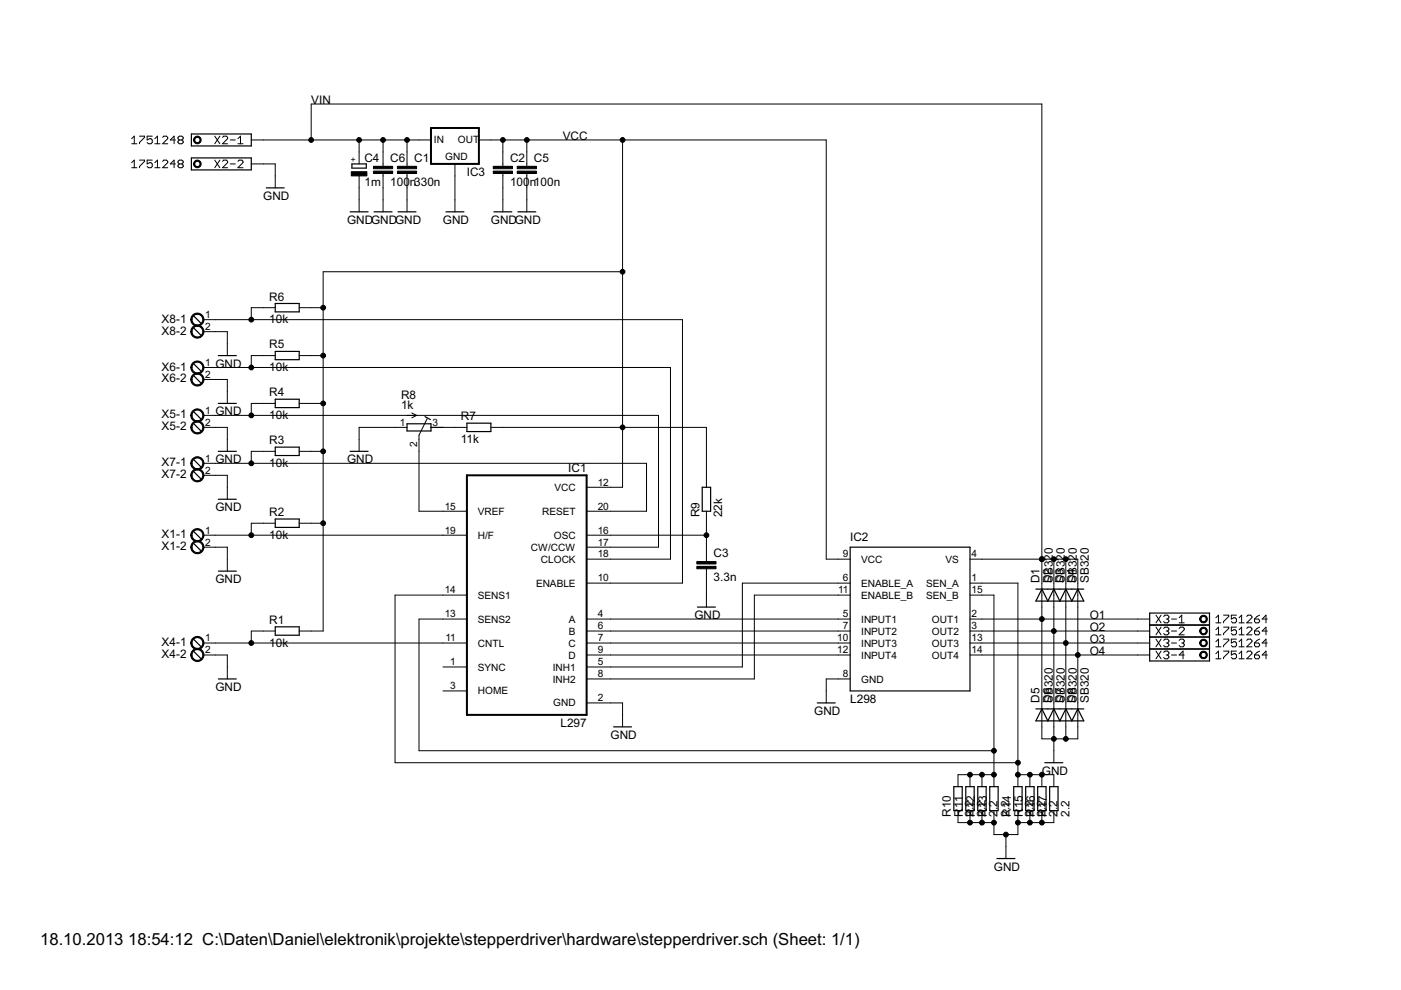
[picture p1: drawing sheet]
<svg xmlns="http://www.w3.org/2000/svg" width="297mm" height="210mm" viewBox="0 0 297 210" stroke-linecap="round" stroke-linejoin="round" font-family="sans-serif">
<g fill="none" stroke="#000" stroke-width=".21">
<path d="M27.9 29.4l.6-.5v1.6M27.9 34.5l.6-.5v1.6M27.9 30.5h1.1M27.9 35.6h1.1M29.6 28.9h1v.2l-1 1.1v.3M29.6 34h1v.2l-1 1.1v.3M32.3 28.9h-1.1v.8l.8-.3 .3 .3v.5l-.3 .3h-.5l-.3-.3M32.3 34h-1.1v.8l.8-.3 .3 .3v.5l-.3 .3h-.5l-.3-.3M32.8 30.5h1.1M32.8 29.4l.6-.5v1.6M32.8 34.5l.6-.5v1.6M32.8 35.6h1.1"/>
<path d="M34.5 29.1l.2-.2h.6l.3 .2v.3l-1.1 1.1h1.1M34.5 34.2l.2-.2h.6l.3 .2v.3l-1.1 1.1h1.1M37.2 29.7h-1.1l.8-.8v1.6M37.2 34.8h-1.1l.8-.8v1.6M38 29.7l-.3 .3v.2l.3 .3h.6l.2-.3v-.2l-.2-.3M38 29.7l-.3-.3v-.3l.3-.2h.6l.2 .2v.3l-.2 .3M38 29.7h.6M38 34.8l-.3-.3v-.3l.3-.2h.6l.2 .2v.3l-.2 .3M38 34.8l-.3 .2v.3l.3 .3h.6l.2-.3v-.3l-.2-.2M38 34.8h.6M45.5 28.9l1.1 1.6M45.5 34l1.1 1.6"/>
<path d="M46.6 28.9l-1.1 1.6M46.6 34l-1.1 1.6M47.2 29.1l.2-.2h.6l.3 .2v.3l-1.1 1.1h1.1M47.2 34.2l.2-.2h.6l.3 .2v.3l-1.1 1.1h1.1M48.8 29.7h1.1M48.8 34.8h1.1M50.4 30.5h1.1M50.4 34.2l.3-.2h.6l.2 .2v.3l-1.1 1.1h1.1M50.4 29.4l.6-.5v1.6M53.3 29.7h38.1M53.3 34.8h5.1v5M66 29.7v-7.6h154.9v134.6h7.6v-38.1h-22.8"/>
<path d="M76.1 29.7v5.1M76.1 37.3v7.6M81.2 29.7v5.6M81.2 36.8v8.1M86.3 29.7v5.6M86.3 36.8v8.1M96.5 34.8v10.1M101.5 29.7h73.7v88.9h5.1M106.6 29.7v5.6M106.6 36.8v8.1M111.7 29.7v5.6M111.7 36.8v8.1"/>
<path d="M132 29.7v73.6h-7.6M132 57.6h-63.5v76.2h-5.1M43.1 67.8h101.6v55.8h-20.3M43.1 77.9h99.1v40.7h-17.8M43.1 70.3h5.1v5.1M58.4 75.4h-5.1v2.5M58.4 65.2h-5.1v2.6M63.4 75.4h5.1M63.4 65.2h5.1M43.1 98.2h94v10.2h-12.7M43.1 88.1h96.5v27.9h-15.2M43.1 90.6h5.1v5.1"/>
<path d="M43.1 80.5h5.1v5M58.4 95.7h-5.1v2.5M58.4 85.5h-5.1v2.6M63.4 95.7h5.1M63.4 85.5h5.1M86.3 90.6h-10.2v5.1M87.3 87.6l1 .5-1 .5M90.6 88.8l-1.8 3.5v16.1h10.2M91.4 90.6h7.6M104.1 90.6h45.7v12.7M43.1 113.5h55.9M43.1 116h5.1v5.1"/>
<path d="M43.1 100.8h5.1v5.1M58.4 110.9h-5.1v2.6M63.4 110.9h5.1M124.4 113.5h25.4M149.8 108.4v10.7M223.4 118.6v43.1M226 118.6v38.1M43.1 136.3h55.9M43.1 138.9h5.1v5.1M58.4 133.8h-5.1v2.5M99 131.3h-10.2v27.9h121.9M99 126.2h-15.2v35.5h132"/>
<path d="M124.4 131.3h55.9M124.4 133.8h55.9M124.4 136.3h55.9M124.4 138.9h55.9M149.8 120.6v8.1M180.3 123.6h-22.9v17.8h-33M180.3 126.2h-20.4v17.8h-35.5M205.7 131.3h38.1M205.7 133.8h38.1M205.7 136.3h38.1M205.7 138.9h38.1M205.7 123.6h10.1v43.2"/>
<path d="M205.7 126.2h5v40.6M245.1 130.4l1.1 1.7M245.1 133l1.1 1.6M245.1 135.5l1.1 1.6M245.1 138l1.1 1.7M246.2 130.4l-1.1 1.7M246.2 133l-1.1 1.6M246.2 135.5l-1.1 1.6M246.2 138l-1.1 1.7M246.7 130.7l.3-.3h.5l.3 .3v.3l-.3 .3M246.7 133.2l.3-.2h.5l.3 .2v.3l-.3 .3M246.7 135.8l.3-.3h.5l.3 .3v.3l-.3 .2"/>
<path d="M246.7 138.3l.3-.3h.5l.3 .3v.3l-.3 .3M247.3 131.3h.2M247.3 133.8h.2M247.3 136.3h.2M247.3 138.9h.2M247.5 131.3l.3 .2v.3l-.3 .3h-.5l-.3-.3M247.5 133.8l.3 .3v.2l-.3 .3h-.5l-.3-.3M247.5 136.3l.3 .3v.3l-.3 .2h-.5l-.3-.2M247.5 138.9l.3 .2v.3l-.3 .3h-.5l-.3-.3M248.4 131.3h1M248.4 133.8h1M248.4 136.3h1"/>
<path d="M248.4 138.9h1M250 132.1h1.1M250 133.2l.3-.2h.5l.3 .2v.3l-1.1 1.1h1.1M250 135.8l.3-.3h.5l.3 .3v.3l-.3 .2M250 131l.5-.6v1.7M250.5 136.3h.3M250.8 136.3l.3 .3v.3l-.3 .2h-.5l-.3-.2M251.1 138.9h-1.1l.8-.9v1.7M257.8 131l.5-.6v1.7M257.8 133.5l.5-.5v1.6M257.8 136.1l.5-.6v1.6M257.8 138.6l.5-.6v1.7"/>
<path d="M257.8 132.1h1.1M257.8 134.6h1.1M257.8 137.1h1.1M257.8 139.7h1.1M259.4 130.4h1.1v.3l-1.1 1.1v.3M259.4 133h1.1v.2l-1.1 1.1v.3M259.4 135.5h1.1v.3l-1.1 1.1v.2M259.4 138h1.1v.3l-1.1 1.1v.3M262.1 130.4h-1v.9l.5-.3h.3l.2 .3v.5l-.2 .3h-.6l-.2-.3M262.1 133h-1v.8l.5-.3h.3l.2 .3v.5l-.2 .3h-.6l-.2-.3M262.1 135.5h-1v.8l.5-.2h.3l.2 .2v.6l-.2 .2h-.6l-.2-.2M262.1 138h-1v.9l.5-.3h.3l.2 .3v.5l-.2 .3h-.6l-.2-.3"/>
<path d="M262.7 132.1h1.1M262.7 131l.5-.6v1.7M262.7 133.5l.5-.5v1.6M262.7 136.1l.5-.6v1.6M262.7 138.6l.5-.6v1.7M262.7 134.6h1.1M262.7 137.1h1.1M262.7 139.7h1.1M264.3 130.7l.3-.3h.6l.2 .3v.3l-1.1 1.1h1.1M264.3 133.2l.3-.2h.6l.2 .2v.3l-1.1 1.1h1.1M264.3 135.8l.3-.3h.6l.2 .3v.3l-1.1 1h1.1M264.3 138.3l.3-.3h.6l.2 .3v.3l-1.1 1.1h1.1"/>
<path d="M266 131.3h.8l.3 .2v.3l-.3 .3h-.5l-.3-.3zM266 133.8h.8l.3 .3v.2l-.3 .3h-.5l-.3-.3zM266 136.3h.8l.3 .3v.3l-.3 .2h-.5l-.3-.2zM266 138.9h.8l.3 .2v.3l-.3 .3h-.5l-.3-.3zM267.1 130.4l-.6 .3-.5 .6M267.1 133l-.6 .2-.5 .6M267.1 135.5l-.6 .3-.5 .5M267.1 138l-.6 .3-.5 .6M268.7 131.3h-1.1l.8-.9v1.7M268.7 133.8h-1.1l.8-.8v1.6M268.7 136.3h-1.1l.8-.8v1.6M268.7 138.9h-1.1l.8-.9v1.7"/>
<path d="M93.9 141.4h5.1M93.9 146.5h5.1M124.4 149h7.6v5.1M180.3 144h-5.1v5M203.1 171.9v2.5h7.6M205.7 164.3v2.5M205.7 171.9v2.5M208.2 164.3v2.5M208.2 171.9v2.5M210.7 164.3h-7.6v2.5M210.7 171.9v5.1h5.1v-5.1M213.3 177v5"/>
<path d="M215.8 164.3h7.6v2.5M218.4 164.3v2.5M218.4 171.9v2.5M220.9 164.3v2.5M220.9 171.9v2.5M223.4 171.9v2.5h-7.6"/>
</g>
<path d="M91.4 27.1h10.1v7.7h-10.1zM99 100.8h25.4v50.8h-25.4z" fill="none" stroke="#000" stroke-width=".42"/>
<g fill="none" stroke="#000" stroke-width=".25">
<path d="M40.6 28.4h12.7v2.5h-12.7zM40.6 33.5h12.7v2.5h-12.7zM56.5 39.8h3.8M74.6 34.8h3.1v.8h-3.1zM74.2 44.9h3.8M79.3 44.9h3.8M84.4 44.9h3.8M94.6 44.9h3.8M104.7 44.9h3.8M109.8 44.9h3.8M41.1 77.2l1.5 1.5M41.1 79.7l1.5 1.5"/>
<path d="M41.1 67l1.5 1.5M41.1 69.6l1.5 1.5M46.3 75.4h3.8M58.4 64.3h5v1.8h-5zM58.4 74.5h5v1.8h-5zM41.1 87.3l1.5 1.5M41.1 89.9l1.5 1.5M41.1 97.5l1.5 1.5M46.3 85.5h3.8M46.3 95.7h3.8M58.4 84.6h5v1.8h-5zM58.4 94.8h5v1.8h-5z"/>
<path d="M74.2 95.7h3.8M86.3 89.9h5.1v1.5h-5.1zM90.1 88.3l1.1 .7M99 89.7h5.1v1.8h-5.1zM41.1 112.7l1.5 1.5M41.1 115.3l1.5 1.5M41.1 100l1.5 1.5M46.3 105.9h3.8M58.4 110h5v1.8h-5zM148.9 103.3h1.8v5.1h-1.8zM180.3 116h25.4v30.5h-25.4zM41.1 135.6l1.5 1.5"/>
<path d="M41.1 138.1l1.5 1.5M46.3 121.1h3.8M58.4 132.9h5v1.8h-5zM147.9 128.7h3.8M219.6 124.9h10.2M220.9 124.9l1.3 2.5 1.2-2.5 1.3 2.5 1.3-2.5 1.2 2.5 1.3-2.5 1.3 2.5h-10.2zM243.8 130h12.6v10.1h-12.6zM243.8 132.5h12.6M243.8 135.1h12.6M243.8 137.6h12.6M46.3 144h3.8M130.1 154.1h3.8"/>
<path d="M173.3 149h3.8M219.6 150.3h10.2M220.9 150.3l1.3 2.5 1.2-2.5 1.3 2.5 1.3-2.5 1.2 2.5 1.3-2.5 1.3 2.5h-10.2zM202.2 166.8h1.8v5.1h-1.8zM204.8 166.8h1.7v5.1h-1.7zM207.3 166.8h1.8v5.1h-1.8zM209.8 166.8h1.8v5.1h-1.8zM214.9 166.8h1.8v5.1h-1.8zM217.5 166.8h1.7v5.1h-1.7zM220 166.8h1.8v5.1h-1.8zM221.5 161.7h3.8M222.5 166.8h1.8v5.1h-1.8z"/>
<path d="M211.4 182h3.8"/>
</g>
<g fill="#000" stroke="#000" stroke-width=".21">
<path d="M41.2 29.1a.81 .81 0 0 1 1.3 .1 .81 .81 0 0 1-.4 1.2 .81 .81 0 0 1-1.1-.7h.3a.56 .56 0 0 1 .8-.5 .56 .56 0 0 1 .1 .9 .56 .56 0 0 1-.9-.2v-.2h-.3z" fill-rule="evenodd"/>
<path d="M41.2 34.2a.81 .81 0 0 1 1.3 .1 .81 .81 0 0 1-.4 1.2 .81 .81 0 0 1-1.1-.7h.3a.56 .56 0 0 1 .8-.5 .56 .56 0 0 1 .1 .9 .56 .56 0 0 1-.9-.3v-.1h-.3z" fill-rule="evenodd"/>
<path d="M40.8 77a1.4 1.4 0 0 1 2.2 .2 1.4 1.4 0 0 1-.8 2.1 1.4 1.4 0 0 1-1.8-1.4h.3a1.15 1.15 0 0 1 1.6-1 1.15 1.15 0 0 1 .3 1.9 1.15 1.15 0 0 1-1.9-.6v-.3h-.3z" fill-rule="evenodd"/>
<path d="M40.8 66.8a1.4 1.4 0 0 1 2.2 .2 1.4 1.4 0 0 1-.8 2.1 1.4 1.4 0 0 1-1.8-1.3h.3a1.15 1.15 0 0 1 1.6-1.1 1.15 1.15 0 0 1 .3 1.9 1.15 1.15 0 0 1-1.9-.5v-.3h-.3z" fill-rule="evenodd"/>
<path d="M40.8 69.3a1.4 1.4 0 0 1 2.2 .3 1.4 1.4 0 0 1-.8 2 1.4 1.4 0 0 1-1.8-1.3h.3a1.15 1.15 0 0 1 1.6-1.1 1.15 1.15 0 0 1 .3 1.9 1.15 1.15 0 0 1-1.9-.5v-.3h-.3z" fill-rule="evenodd"/>
<path d="M40.8 87.1a1.4 1.4 0 0 1 2.2 .3 1.4 1.4 0 0 1-.8 2 1.4 1.4 0 0 1-1.8-1.3h.3a1.15 1.15 0 0 1 1.6-1.1 1.15 1.15 0 0 1 .3 1.9 1.15 1.15 0 0 1-1.9-.5v-.3h-.3z" fill-rule="evenodd"/>
<path d="M40.8 89.7a1.4 1.4 0 0 1 2.2 .2 1.4 1.4 0 0 1-.8 2.1 1.4 1.4 0 0 1-1.8-1.4h.3a1.15 1.15 0 0 1 1.6-1 1.15 1.15 0 0 1 .3 1.9 1.15 1.15 0 0 1-1.9-.6v-.3h-.3z" fill-rule="evenodd"/>
<path d="M40.8 79.5a1.4 1.4 0 0 1 2.2 .2 1.4 1.4 0 0 1-.8 2.1 1.4 1.4 0 0 1-1.8-1.3h.3a1.15 1.15 0 0 1 1.6-1.1 1.15 1.15 0 0 1 .3 1.9 1.15 1.15 0 0 1-1.9-.5v-.3h-.3z" fill-rule="evenodd"/>
<path d="M40.8 97.3a1.4 1.4 0 0 1 2.2 .2 1.4 1.4 0 0 1-.8 2.1 1.4 1.4 0 0 1-1.8-1.4h.3a1.15 1.15 0 0 1 1.6-1 1.15 1.15 0 0 1 .3 1.9 1.15 1.15 0 0 1-1.9-.6v-.3h-.3z" fill-rule="evenodd"/>
<path d="M40.8 112.5a1.39 1.39 0 0 1 2.2 .3 1.39 1.39 0 0 1-.8 2 1.39 1.39 0 0 1-1.8-1.3h.3a1.15 1.15 0 0 1 1.6-1.1 1.15 1.15 0 0 1 .3 1.9 1.15 1.15 0 0 1-1.9-.6v-.2h-.3z" fill-rule="evenodd"/>
<path d="M40.8 115.1a1.39 1.39 0 0 1 2.2 .2 1.39 1.39 0 0 1-.8 2.1 1.39 1.39 0 0 1-1.8-1.4h.3a1.15 1.15 0 0 1 1.6-1.1 1.15 1.15 0 0 1 .3 1.9 1.15 1.15 0 0 1-1.9-.5v-.3h-.3z" fill-rule="evenodd"/>
<path d="M40.8 99.8a1.39 1.39 0 0 1 2.2 .3 1.39 1.39 0 0 1-.8 2 1.39 1.39 0 0 1-1.8-1.3h.3a1.15 1.15 0 0 1 1.6-1.1 1.15 1.15 0 0 1 .3 1.9 1.15 1.15 0 0 1-1.9-.5v-.3h-.3z" fill-rule="evenodd"/>
<path d="M40.8 135.4a1.39 1.39 0 0 1 2.2 .2 1.39 1.39 0 0 1-.8 2.1 1.39 1.39 0 0 1-1.8-1.4h.3a1.15 1.15 0 0 1 1.6-1.1 1.15 1.15 0 0 1 .3 2 1.15 1.15 0 0 1-1.9-.6v-.3h-.3z" fill-rule="evenodd"/>
<path d="M40.8 137.9a1.39 1.39 0 0 1 2.2 .3 1.39 1.39 0 0 1-.8 2 1.39 1.39 0 0 1-1.8-1.3h.3a1.15 1.15 0 0 1 1.6-1.1 1.15 1.15 0 0 1 .3 1.9 1.15 1.15 0 0 1-1.9-.6v-.2h-.3z" fill-rule="evenodd"/>
<path d="M254.6 130.7a.81 .81 0 0 1 1.2 .1 .81 .81 0 0 1-.4 1.2 .81 .81 0 0 1-1-.7h.2a.55 .55 0 0 1 .8-.6 .55 .55 0 0 1 .2 .9 .55 .55 0 0 1-.9-.2l-.1-.1h-.2z" fill-rule="evenodd"/>
<path d="M254.6 133.3a.81 .81 0 0 1 1.2 0 .81 .81 0 0 1-.4 1.3 .81 .81 0 0 1-1-.8h.2a.55 .55 0 0 1 .8-.5 .55 .55 0 0 1 .2 .9 .55 .55 0 0 1-.9-.2l-.1-.2h-.2z" fill-rule="evenodd"/>
<path d="M254.6 135.8a.81 .81 0 0 1 1.2 .1 .81 .81 0 0 1-.4 1.2 .81 .81 0 0 1-1-.8h.2a.55 .55 0 0 1 .8-.5 .55 .55 0 0 1 .2 .9 .55 .55 0 0 1-.9-.2l-.1-.2h-.2z" fill-rule="evenodd"/>
<path d="M254.6 138.3a.81 .81 0 0 1 1.2 .1 .81 .81 0 0 1-.4 1.2 .81 .81 0 0 1-1-.7h.2a.55 .55 0 0 1 .8-.6 .55 .55 0 0 1 .2 .9 .55 .55 0 0 1-.9-.1l-.1-.2h-.2z" fill-rule="evenodd"/>
<circle cx="66" cy="29.7" r=".51"/>
<circle cx="76.1" cy="29.7" r=".51"/>
<circle cx="81.2" cy="29.7" r=".51"/>
<circle cx="86.3" cy="29.7" r=".51"/>
<circle cx="106.6" cy="29.7" r=".51"/>
<circle cx="111.7" cy="29.7" r=".51"/>
<circle cx="132" cy="29.7" r=".51"/>
<circle cx="132" cy="57.6" r=".51"/>
<circle cx="53.3" cy="77.9" r=".51"/>
<circle cx="53.3" cy="67.8" r=".51"/>
<circle cx="68.5" cy="75.4" r=".51"/>
<circle cx="68.5" cy="65.2" r=".51"/>
<circle cx="53.3" cy="88.1" r=".51"/>
<circle cx="53.3" cy="98.2" r=".51"/>
<circle cx="68.5" cy="85.5" r=".51"/>
<circle cx="68.5" cy="95.7" r=".51"/>
<circle cx="132" cy="90.6" r=".51"/>
<circle cx="53.3" cy="113.5" r=".51"/>
<circle cx="68.5" cy="110.9" r=".51"/>
<circle cx="149.8" cy="113.5" r=".51"/>
<circle cx="220.9" cy="118.6" r=".51"/>
<circle cx="223.4" cy="118.6" r=".51"/>
<circle cx="226" cy="118.6" r=".51"/>
<circle cx="53.3" cy="136.3" r=".51"/>
<circle cx="220.9" cy="131.3" r=".51"/>
<circle cx="223.4" cy="133.8" r=".51"/>
<circle cx="226" cy="136.3" r=".51"/>
<circle cx="228.5" cy="138.9" r=".51"/>
<circle cx="210.7" cy="159.2" r=".51"/>
<circle cx="223.4" cy="156.7" r=".51"/>
<circle cx="226" cy="156.7" r=".51"/>
<circle cx="205.7" cy="164.3" r=".51"/>
<circle cx="205.7" cy="174.4" r=".51"/>
<circle cx="208.2" cy="174.4" r=".51"/>
<circle cx="208.2" cy="164.3" r=".51"/>
<circle cx="210.7" cy="174.4" r=".51"/>
<circle cx="210.7" cy="164.3" r=".51"/>
<circle cx="213.3" cy="177" r=".51"/>
<circle cx="215.8" cy="174.4" r=".51"/>
<circle cx="215.8" cy="161.7" r=".51"/>
<circle cx="215.8" cy="164.3" r=".51"/>
<circle cx="218.4" cy="164.3" r=".51"/>
<circle cx="218.4" cy="174.4" r=".51"/>
<circle cx="220.9" cy="174.4" r=".51"/>
<circle cx="220.9" cy="164.3" r=".51"/>
</g>
<path d="M74.5 36.4h3.3v.9h-3.3zM79.2 36.3h4v.5h-4zM79.2 35.3h4v.5h-4zM84.3 36.3h4v.5h-4zM84.3 35.3h4v.5h-4zM104.6 36.3h4v.5h-4zM104.6 35.3h4v.5h-4zM109.7 36.3h4v.5h-4zM109.7 35.3h4v.5h-4zM147.7 119.1h4.1v.5h-4.1zM147.7 120.1h4.1v.5h-4.1z" fill="#000" stroke="#000" stroke-width=".21"/>
<g font-size="4">
<text x="8.5" y="200.4">18.10.2013</text>
<text x="27.2" y="200.4">18:54:12 C:\Daten\Daniel\elektronik\projekte\stepperdriver\hardware\stepperdriver.sch (Sheet: 1/1)</text>
</g>
<g font-size="2.8">
<text x="66" y="22.1">VIN</text>
<text x="119.3" y="29.7">VCC</text>
<text x="77.3" y="34.3">C4</text>
<text x="82.7" y="34.4">C6</text>
<text x="87.8" y="34.4">C1</text>
<text x="108.1" y="34.4">C2</text>
<text x="113.2" y="34.4">C5</text>
<text x="77.3" y="39.4">1m</text>
<text x="82.7" y="39.5">100</text>
<text x="86.9" y="39.5">n330n</text>
<text x="99" y="37.3">IC3</text>
<text x="108.1" y="39.5">100</text>
<text x="112.3" y="39.5">n100n</text>
<text x="55.8" y="42.4">GND</text>
<text x="73.6" y="47.5">GNDGNDGND</text>
<text x="93.9" y="47.5">GND</text>
<text x="104.1" y="47.5">GNDGND</text>
<text x="57.1" y="63.7">R6</text>
<text x="34.3" y="68.4">X8-1</text>
<text x="34.3" y="70.9">X8-2</text>
<text x="57.1" y="68.5">10k</text>
<text x="45.7" y="77.9">GND</text>
<text x="57.1" y="73.9">R5</text>
<text x="34.3" y="78.6">X6-1</text>
<text x="34.3" y="81.1">X6-2</text>
<text x="57.1" y="78.7">10k</text>
<text x="34.3" y="88.7">X5-1</text>
<text x="45.7" y="88.1">GND</text>
<text x="57.1" y="88.8">10k</text>
<text x="57.1" y="84">R4</text>
<text x="85" y="86.8">1k</text>
<text x="85" y="84.7">R8</text>
<text x="97.7" y="89.1">R7</text>
<text x="34.3" y="91.3">X5-2</text>
<text x="57.1" y="94.2">R3</text>
<text x="97.7" y="93.9">11k</text>
<text x="34.3" y="98.9">X7-1</text>
<text x="34.3" y="101.4">X7-2</text>
<text x="45.7" y="98.2">GND</text>
<text x="57.1" y="99">10k</text>
<text x="73.6" y="98.2">GND</text>
<text x="120.5" y="100.1">IC1</text>
<text x="45.7" y="108.4">GND</text>
<text x="57.1" y="109.4">R2</text>
<text x="148.3" y="109.7" transform="rotate(-90 148.3 109.7)">R9</text>
<text x="153.1" y="109.7" transform="rotate(-90 153.1 109.7)">22k</text>
<text x="34.3" y="114.1">X1-1</text>
<text x="34.3" y="116.6">X1-2</text>
<text x="57.1" y="114.2">10k</text>
<text x="151.3" y="118.2">C3</text>
<text x="180.3" y="114.7">IC2</text>
<text x="45.7" y="123.6">GND</text>
<text x="151.3" y="123.3">3.3n</text>
<text x="220.4" y="123.6" transform="rotate(-90 220.4 123.6)">D1</text>
<text x="222.9" y="123.6" transform="rotate(-90 222.9 123.6)">D2</text>
<text x="223.2" y="123.6" transform="rotate(-90 223.2 123.6)">SB320</text>
<text x="225.5" y="123.6" transform="rotate(-90 225.5 123.6)">D3</text>
<text x="225.7" y="123.6" transform="rotate(-90 225.7 123.6)">SB320</text>
<text x="228" y="123.6" transform="rotate(-90 228 123.6)">D4</text>
<text x="228.3" y="123.6" transform="rotate(-90 228.3 123.6)">SB320</text>
<text x="230.8" y="123.6" transform="rotate(-90 230.8 123.6)">SB320</text>
<text x="147.2" y="131.3">GND</text>
<text x="231" y="131.3">O1</text>
<text x="34.3" y="137">X4-1</text>
<text x="57.1" y="137.1">10k</text>
<text x="57.1" y="132.3">R1</text>
<text x="231" y="133.8">O2</text>
<text x="231" y="136.3">O3</text>
<text x="34.3" y="139.5">X4-2</text>
<text x="231" y="138.9">O4</text>
<text x="45.7" y="146.5">GND</text>
<text x="180.3" y="149">L298</text>
<text x="220.4" y="149" transform="rotate(-90 220.4 149)">D5</text>
<text x="222.9" y="149" transform="rotate(-90 222.9 149)">D6</text>
<text x="223.2" y="149" transform="rotate(-90 223.2 149)">SB320</text>
<text x="225.5" y="149" transform="rotate(-90 225.5 149)">D7</text>
<text x="225.7" y="149" transform="rotate(-90 225.7 149)">SB320</text>
<text x="228" y="149" transform="rotate(-90 228 149)">D8</text>
<text x="228.3" y="149" transform="rotate(-90 228.3 149)">SB320</text>
<text x="230.8" y="149" transform="rotate(-90 230.8 149)">SB320</text>
<text x="118.8" y="154.1">L297</text>
<text x="172.6" y="151.6">GND</text>
<text x="129.5" y="156.6">GND</text>
<text x="220.9" y="164.3">GND</text>
<text x="201.6" y="173.2" transform="rotate(-90 201.6 173.2)">R10</text>
<text x="204.2" y="173.2" transform="rotate(-90 204.2 173.2)">R11</text>
<text x="206.4" y="173.2" transform="rotate(-90 206.4 173.2)">2.2</text>
<text x="206.7" y="173.2" transform="rotate(-90 206.7 173.2)">R12</text>
<text x="209" y="173.2" transform="rotate(-90 209 173.2)">2.2</text>
<text x="209.2" y="173.2" transform="rotate(-90 209.2 173.2)">R13</text>
<text x="211.5" y="173.2" transform="rotate(-90 211.5 173.2)">2.2</text>
<text x="214" y="173.2" transform="rotate(-90 214 173.2)">2.2</text>
<text x="214.3" y="173.2" transform="rotate(-90 214.3 173.2)">R14</text>
<text x="216.9" y="173.2" transform="rotate(-90 216.9 173.2)">R15</text>
<text x="219.1" y="173.2" transform="rotate(-90 219.1 173.2)">2.2</text>
<text x="219.4" y="173.2" transform="rotate(-90 219.4 173.2)">R16</text>
<text x="221.7" y="173.2" transform="rotate(-90 221.7 173.2)">2.2</text>
<text x="221.9" y="173.2" transform="rotate(-90 221.9 173.2)">R17</text>
<text x="224.2" y="173.2" transform="rotate(-90 224.2 173.2)">2.2</text>
<text x="226.7" y="173.2" transform="rotate(-90 226.7 173.2)">2.2</text>
<text x="210.7" y="184.6">GND</text>
</g>
<g font-size="2.4">
<text x="92" y="30.3">IN</text>
<text x="94.4" y="34">GND</text>
<text x="97.1" y="30.3">OUT</text>
<text x="43.5" y="67.4">1</text>
<text x="43.5" y="70">2</text>
<text x="43.5" y="77.6">1</text>
<text x="43.5" y="80.1">2</text>
<text x="43.5" y="87.7">1</text>
<text x="43.5" y="90.3">2</text>
<text x="84.7" y="90.3">1</text>
<text x="88.5" y="94.7" transform="rotate(-90 88.5 94.7)">2</text>
<text x="91.7" y="90.3">3</text>
<text x="43.5" y="97.9">1</text>
<text x="43.5" y="100.4">2</text>
<text x="117.5" y="104.1">VCC</text>
<text x="126.7" y="103">12</text>
<text x="43.5" y="113.1">1</text>
<text x="94.3" y="108">15</text>
<text x="94.3" y="113.1">19</text>
<text x="101.3" y="109.2">VREF</text>
<text x="114.9" y="109.2">RESET</text>
<text x="126.7" y="113.1">16</text>
<text x="126.7" y="108">20</text>
<text x="43.5" y="115.7">2</text>
<text x="101.3" y="114.2">H/F</text>
<text x="112.5" y="116.8">CW/CCW</text>
<text x="114.7" y="119.3">CLOCK</text>
<text x="117.4" y="114.2">OSC</text>
<text x="126.7" y="115.7">17</text>
<text x="126.7" y="118.2">18</text>
<text x="178.7" y="118.2">9</text>
<text x="182.6" y="119.3">VCC</text>
<text x="200.5" y="119.3">VS</text>
<text x="206" y="118.2">4</text>
<text x="94.3" y="125.8">14</text>
<text x="113.6" y="124.4">ENABLE</text>
<text x="126.7" y="123.3">10</text>
<text x="177.7" y="125.8">11</text>
<text x="178.7" y="123.3">6</text>
<text x="182.6" y="124.4">ENABLE_A</text>
<text x="196.3" y="124.4">SEN_A</text>
<text x="206" y="125.8">15</text>
<text x="206" y="123.3">1</text>
<text x="94.3" y="130.9">13</text>
<text x="101.3" y="126.9">SENS1</text>
<text x="126.7" y="130.9">4</text>
<text x="178.7" y="130.9">5</text>
<text x="182.6" y="126.9">ENABLE_B</text>
<text x="196.3" y="126.9">SEN_B</text>
<text x="206" y="130.9">2</text>
<text x="43.5" y="136">1</text>
<text x="94.4" y="136">11</text>
<text x="101.3" y="132">SENS2</text>
<text x="101.3" y="137.1">CNTL</text>
<text x="120.5" y="137.1">C</text>
<text x="120.6" y="132">A</text>
<text x="120.6" y="134.6">B</text>
<text x="126.7" y="133.4">6</text>
<text x="126.7" y="136">7</text>
<text x="177.5" y="136">10</text>
<text x="178.7" y="133.4">7</text>
<text x="182.6" y="137.1">INPUT3</text>
<text x="182.6" y="134.6">INPUT2</text>
<text x="182.6" y="132">INPUT1</text>
<text x="197.6" y="137.1">OUT3</text>
<text x="197.6" y="134.6">OUT2</text>
<text x="197.6" y="132">OUT1</text>
<text x="206" y="136">13</text>
<text x="206" y="133.4">3</text>
<text x="43.5" y="138.5">2</text>
<text x="95.5" y="141.1">1</text>
<text x="101.3" y="142.2">SYNC</text>
<text x="117.2" y="142.2">INH1</text>
<text x="120.5" y="139.6">D</text>
<text x="126.7" y="141.1">5</text>
<text x="126.7" y="143.6">8</text>
<text x="126.7" y="138.5">9</text>
<text x="177.5" y="138.5">12</text>
<text x="178.7" y="143.6">8</text>
<text x="182.6" y="139.6">INPUT4</text>
<text x="197.6" y="139.6">OUT4</text>
<text x="206" y="138.5">14</text>
<text x="95.5" y="146.1">3</text>
<text x="101.3" y="147.2">HOME</text>
<text x="117.2" y="144.7">INH2</text>
<text x="117.3" y="149.8">GND</text>
<text x="126.7" y="148.7">2</text>
<text x="182.6" y="144.7">GND</text>
</g>
<text font-size="2" x="75.5" y="34.3" transform="rotate(-90 75.5 34.3)">+</text>
</svg>
